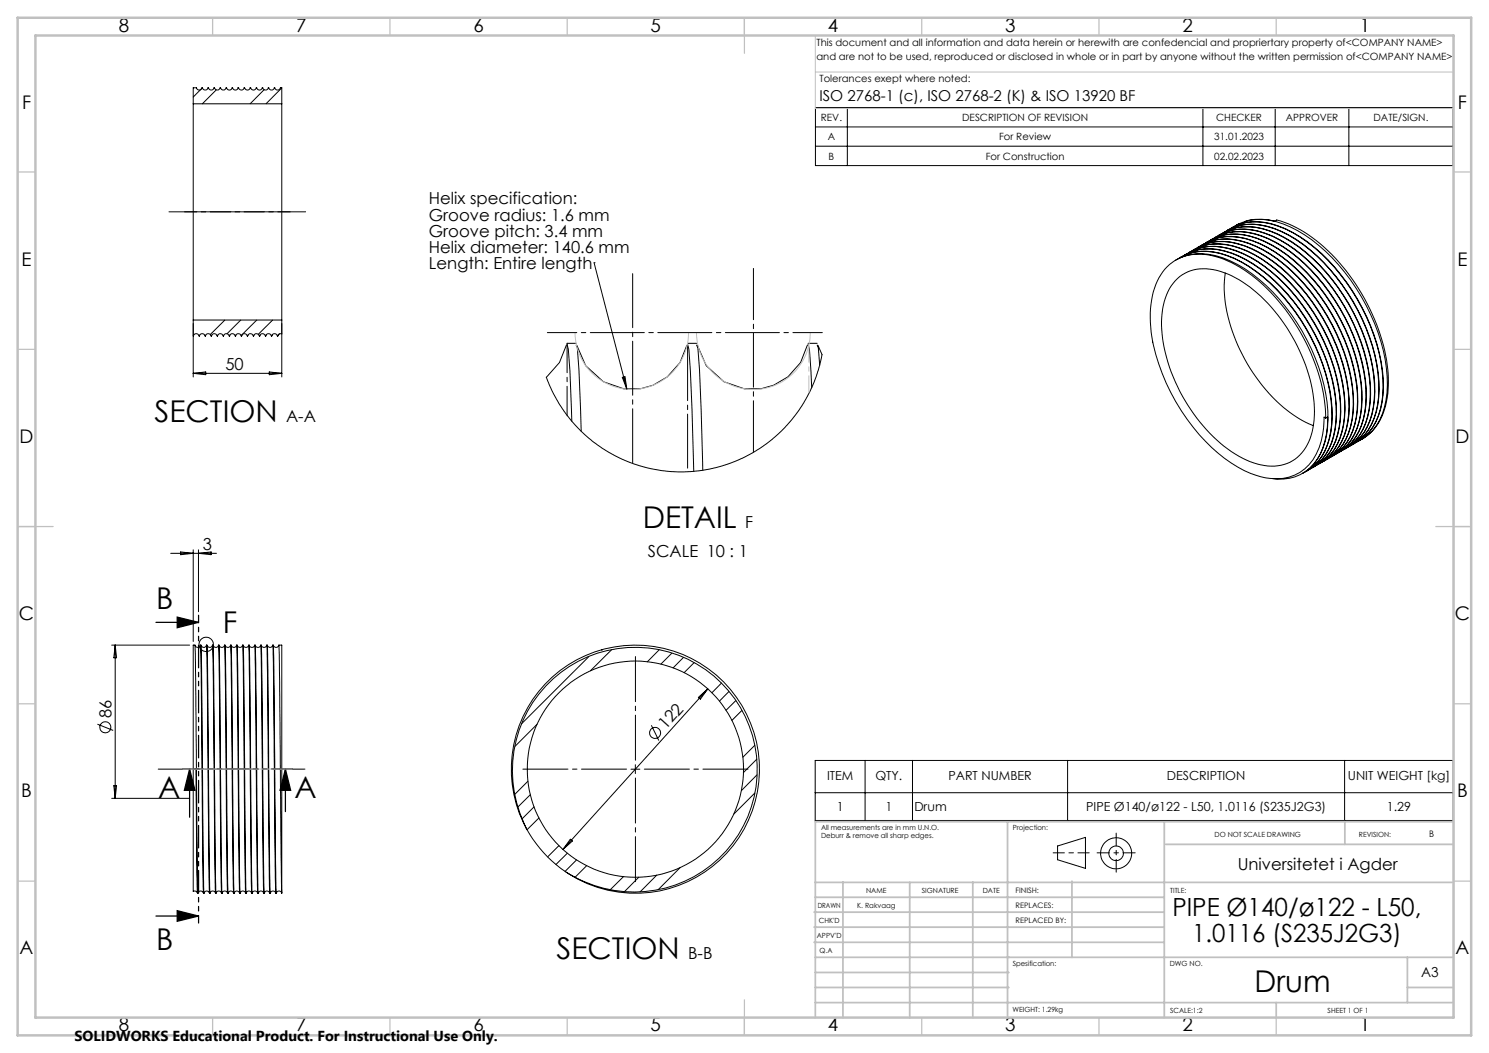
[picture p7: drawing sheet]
<svg xmlns="http://www.w3.org/2000/svg" width="420mm" height="297mm" viewBox="0 0 420 297" stroke-linecap="round" stroke-linejoin="round" font-family="sans-serif">
<g fill="none" stroke="#000" stroke-width=".28">
<path d="M54.5 29.3v61M54.5 29.3h25M57.1 24.8l-2.6 2.6M61 25.4l-3.9 3.9M67.2 24.8a.98 .98 0 0 0 .9 .6 .98 .98 0 0 0 .9-.6 .81 .81 0 0 0 .8 .6 .81 .81 0 0 0 .8-.6M67.2 24.8a.89 .89 0 0 1-.9 .6 .89 .89 0 0 1-.8-.6 .89 .89 0 0 1-.9 .6 .89 .89 0 0 1-.8-.6 .89 .89 0 0 1-.9 .6 .89 .89 0 0 1-.8-.6 .92 .92 0 0 1-.9 .6 .92 .92 0 0 1-.8-.6 .89 .89 0 0 1-.9 .6 .89 .89 0 0 1-.8-.6 .89 .89 0 0 1-.9 .6 .89 .89 0 0 1-.8-.6 .79 .79 0 0 1-.8 .6 .79 .79 0 0 1-.8-.6h-.9v4.5M67.2 24.8h.1M70.6 24.8a.96 .96 0 0 0 .9 .6 .96 .96 0 0 0 .9-.6 .91 .91 0 0 0 .9 .6 .91 .91 0 0 0 .8-.6 .88 .88 0 0 0 .9 .6 .88 .88 0 0 0 .8-.6 .88 .88 0 0 0 .9 .6 .88 .88 0 0 0 .8-.6 .81 .81 0 0 0 .8 .6 .81 .81 0 0 0 .8-.6h.4v4.5M70.6 24.8h.1M74.5 25.3l-3.9 4M79.5 29.3v61M79.5 24.8l-4.5 4.5"/>
<path d="M230 30.3h179.9v16.4h-179.9zM230 35.8h179.9M239 30.3v16.4M339.3 30.3v16.4M359.7 30.3v16.4M380.5 30.3v16.4M230 41.2h179.9M167.6 74.1h.1M167.6 74.1l9.2 35.7M329.2 75.2a13.9 13.9 0 0 1 14.8-2.5 41.8 41.8 0 0 1 19.4 15.7 53.6 53.6 0 0 1 10.5 29.5l-.4-.3a20.1 20.1 0 0 1-4.2 13.5 13.5 13.5 0 0 1-15.1 2.9 39.5 39.5 0 0 1-17.7-13.5 53.4 53.4 0 0 1-12.1-30.9 20 20 0 0 1 4.8-14.4zM331.9 73.2a15.3 15.3 0 0 1 12.9-.5 43.7 43.7 0 0 1 19.4 16 52.6 52.6 0 0 1 10.4 29.5 18.6 18.6 0 0 1-5.1 13.8l-2 1.5M331.9 73.2l-.2 .1"/>
<path d="M332.1 78.6a11.9 11.9 0 0 1 12.1-2.1 35.1 35.1 0 0 1 17.1 13.5 45.6 45.6 0 0 1 9.4 27.3 15.2 15.2 0 0 1-5.4 12.2 13.1 13.1 0 0 1-12.7 .7 41.5 41.5 0 0 1-19.1-18.5 41.5 41.5 0 0 1-5.7-23.4 15.4 15.4 0 0 1 4.3-9.7zM332.5 72.9a14.1 14.1 0 0 1 11.9-1.3 39.7 39.7 0 0 1 19.2 14.2 53.5 53.5 0 0 1 12.1 31.7 18.6 18.6 0 0 1-5.1 13.9l-2.4 1.7M333.8 72.1l-.8 .5M334 72a15.4 15.4 0 0 1 13.6-.5 44.5 44.5 0 0 1 20.5 18.2 51.4 51.4 0 0 1 8.8 27.2 18.6 18.6 0 0 1-5.1 13.8l-2.4 1.7M335 71.5l-.8 .4M335.2 71.3a15.2 15.2 0 0 1 13.6-.5 43 43 0 0 1 18.9 15.8 52.3 52.3 0 0 1 10.4 29.6 18.7 18.7 0 0 1-5.1 13.8l-2.4 1.7M335.5 71.5a18.7 18.7 0 0 1 14.7 2.4 52.6 52.6 0 0 1 22 26.4 39 39 0 0 1 2.8 23.5 13.8 13.8 0 0 1-6.4 9.1M336.2 70.8l-.8 .4M336.4 70.6a15.2 15.2 0 0 1 13.6-.5 43 43 0 0 1 18.9 15.8 52.3 52.3 0 0 1 10.4 29.6 18.6 18.6 0 0 1-5.1 13.8l-2.4 1.7M336.7 70.8a18.5 18.5 0 0 1 14.7 2.4 52.6 52.6 0 0 1 22 26.4 39 39 0 0 1 2.8 23.5 13.8 13.8 0 0 1-6.4 9M337.4 70.1l-.8 .4M337.6 70a15.5 15.5 0 0 1 13.6-.6 44.7 44.7 0 0 1 20.5 18.2 51.4 51.4 0 0 1 8.8 27.2 18.6 18.6 0 0 1-5.1 13.8l-2.4 1.7"/>
<path d="M337.9 70.1a19 19 0 0 1 14.7 2.4 54.7 54.7 0 0 1 23.8 31.4 34.3 34.3 0 0 1 .4 20.3 13.3 13.3 0 0 1-5.8 7.3M338.6 69.4l-.8 .4M338.8 69.2a15.3 15.3 0 0 1 13.6-.4 44.3 44.3 0 0 1 20.5 18.1 51.6 51.6 0 0 1 8.8 27.2 18.7 18.7 0 0 1-5.1 13.8l-2.4 1.7M339.1 69.4a18.8 18.8 0 0 1 14.7 2.4 53.1 53.1 0 0 1 22 26.4 39.2 39.2 0 0 1 2.8 23.5 13.8 13.8 0 0 1-6.4 9.1M339.8 68.7l-.8 .4M340 68.5a15.3 15.3 0 0 1 13.6-.5 44.3 44.3 0 0 1 20.5 18.2 51.6 51.6 0 0 1 8.8 27.2 18.6 18.6 0 0 1-5.1 13.8l-2.4 1.7M340.3 68.7a18.6 18.6 0 0 1 14.7 2.4 53.1 53.1 0 0 1 22 26.4 41.7 41.7 0 0 1 3.2 21.5 14.5 14.5 0 0 1-6.7 11M341 68l-.8 .4M341.2 67.9a15.5 15.5 0 0 1 13.6-.6 44.7 44.7 0 0 1 20.5 18.2 51.4 51.4 0 0 1 8.8 27.2 18.2 18.2 0 0 1-5.1 13.8l-2.4 1.7M341.5 68a19 19 0 0 1 14.7 2.4 53.4 53.4 0 0 1 22 26.4 41.6 41.6 0 0 1 3.2 21.6 14.5 14.5 0 0 1-6.7 10.9M341.5 67.7h-.1M342.2 67.3l-.7 .4"/>
<path d="M342.4 67.2a15.3 15.3 0 0 1 13.6-.5 44.3 44.3 0 0 1 20.5 18.1 51.6 51.6 0 0 1 8.8 27.2 18.4 18.4 0 0 1-5.1 13.9l-2.4 1.6M342.7 67.3a18.8 18.8 0 0 1 14.7 2.4 53.1 53.1 0 0 1 22 26.4 38.5 38.5 0 0 1 2.8 23.5 14 14 0 0 1-6.3 9M342.7 67h-.1M343.4 66.6l-.7 .4M343.6 66.5a15.3 15.3 0 0 1 13.6-.5 43.5 43.5 0 0 1 19 15.8 52.6 52.6 0 0 1 10.3 29.5 18.2 18.2 0 0 1-5.1 13.9l-2.4 1.6M343.9 66.6a18.6 18.6 0 0 1 14.7 2.4 53.1 53.1 0 0 1 22 26.4 38.6 38.6 0 0 1 2.8 23.5 13.8 13.8 0 0 1-6.3 9M344.6 65.9l-.8 .4M344.8 65.8a15.5 15.5 0 0 1 13.6-.5 45 45 0 0 1 20.6 18.1 52.2 52.2 0 0 1 8.7 27.2 18.4 18.4 0 0 1-5.1 13.9l-2.4 1.6M345.1 65.9a19 19 0 0 1 14.7 2.4 53.4 53.4 0 0 1 22 26.4 38.5 38.5 0 0 1 2.8 23.5 13.8 13.8 0 0 1-6.3 9M345.6 77a39 39 0 0 0 4.9 23.1 42.7 42.7 0 0 0 18.7 19.5l1.3 .4M345.8 65.2l-.8 .4M346 65.1a15.5 15.5 0 0 1 13.6-.5 45 45 0 0 1 20.6 18.1 49.4 49.4 0 0 1 8.6 29.4 16.5 16.5 0 0 1-6.3 12.7l-1.1 .6"/>
<path d="M346.3 65.2a18.8 18.8 0 0 1 14.7 2.4 50.8 50.8 0 0 1 19.7 21.4 46.7 46.7 0 0 1 5.8 24.5 16.2 16.2 0 0 1-6.3 12.6l-.7 .4M347.1 64.5l-.9 .4M347.2 64.4a15.3 15.3 0 0 1 13.6-.5 43.5 43.5 0 0 1 19 15.8 53 53 0 0 1 10.3 29.5 18.6 18.6 0 0 1-5.1 13.9l-2.4 1.6M347.5 64.6a18.6 18.6 0 0 1 14.7 2.3 53.1 53.1 0 0 1 22 26.4 39 39 0 0 1 2.8 23.5 14.2 14.2 0 0 1-6.3 9M348.3 63.8l-.9 .4M348.4 63.7a15.4 15.4 0 0 1 13.6-.5 45 45 0 0 1 20.6 18.1 49.3 49.3 0 0 1 8.6 29.4 16.4 16.4 0 0 1-6.3 12.7l-1.1 .6M348.7 63.5v.1M348.8 63.8a18.9 18.9 0 0 1 14.6 2.4 53.4 53.4 0 0 1 22 26.4 38.9 38.9 0 0 1 2.8 23.5 14.2 14.2 0 0 1-6.3 9M349.5 63.1l-.8 .4M350 63.1a18.7 18.7 0 0 1 14.6 2.4 52.6 52.6 0 0 1 22 26.4 38.9 38.9 0 0 1 2.8 23.5 13.8 13.8 0 0 1-6.4 9.1M351.2 62.5a14.3 14.3 0 0 1 8.4-.1l.5-.3a37.2 37.2 0 0 1 18.6 13.1 55.9 55.9 0 0 1 12.9 30.6 21.4 21.4 0 0 1-4.5 15.8l-2.9 2.2M54.5 94.8h.1"/>
<path d="M54.5 90.3v16M54.5 90.3h25M54.5 94.8a.91 .91 0 0 1 .9-.7 .91 .91 0 0 1 .9 .7M54.6 94.6l-.1 .2M56.3 94.5v.3M56.3 94.8a.89 .89 0 0 1 .8-.7 .89 .89 0 0 1 .9 .7M58 94.8a.89 .89 0 0 1 .8-.7 .89 .89 0 0 1 .9 .7M58 94.5v.3M59.7 94.8a.89 .89 0 0 1 .8-.7 .89 .89 0 0 1 .8 .7M59.7 94.5v.3M61.3 94.8a.89 .89 0 0 1 .9-.7 .89 .89 0 0 1 .8 .7M61.4 94.5l-.1 .3"/>
<path d="M63 94.8a.92 .92 0 0 1 .9-.7 .92 .92 0 0 1 .9 .7M63.1 94.6l-.1 .2M63.4 90.3l-4.1 4.1M64.8 94.5v.3M64.8 94.8a.89 .89 0 0 1 .8-.7 .89 .89 0 0 1 .9 .7M66.5 94.8a.89 .89 0 0 1 .8-.7 .89 .89 0 0 1 .9 .7M66.5 94.5v.3M67.9 90.3l-3.9 3.9M68.2 94.8a.89 .89 0 0 1 .8-.7 .89 .89 0 0 1 .8 .7M68.2 94.5v.3M69.8 94.8a.89 .89 0 0 1 .9-.7 .89 .89 0 0 1 .8 .7M69.9 94.5l-.1 .3"/>
<path d="M71.5 94.8a.92 .92 0 0 1 .9-.7 .92 .92 0 0 1 .9 .7M71.6 94.5l-.1 .3M72.4 90.3l-4.4 4.4M73.3 94.5v.3M73.3 94.8a.89 .89 0 0 1 .8-.7 .89 .89 0 0 1 .9 .7M75 94.8a.89 .89 0 0 1 .8-.7 .89 .89 0 0 1 .9 .7M75 94.5v.3M76.7 94.8a.89 .89 0 0 1 .8-.7 .89 .89 0 0 1 .9 .7M76.7 94.5v.3M76.9 90.3l-4.1 4M78.4 94.7v.1M78.5 94.5l-.1 .2"/>
<path d="M78.7 94.2v.1M79.5 94.2h-.7l-.4 .6M79.5 90.3v16M159.7 97.4l-1.9 4.9-3.7 4.1 1.5 3.7 2 3.5 2 3 1.9 2.5 2.7 2.8 3.4 2.9 4.3 2.9 3.6 1.8 3.4 1.4 3.8 1.1 4 .7 4.4 .4 3.6-.1 3.4-.3 3.7-.8 4.6-1.4 3-1.2 3.9-2.2 3-2 3.3-2.8 3.6-3.8 2-2.5 1.5-2.4 2.3-4.2 1.8-4.9 1.1-4.5-1.2-2.6M159.9 97.1l.4 1.4 .5 6.1 .5 14.2M159.9 96.8h2.6M162.5 97.3l.3 .8 .5 6.2 .6 17.3M162.7 97.4l2.5 5.7 5 4.6 5.8 2 4.7-.1 3.5-.9 4-2.4 3.6-4 1.9-4.9M194 97.1l.3 1.4 .4 6.1 1 28.4M194 96.8h2.5M196.5 97.3l.4 .8a654.6 654.6 0 0 1 1.3 34.5M196.7 97.4l2.5 5.7 5 4.6 5.8 2 4.7-.1 3.5-.9 4.1-2.4 3.5-4 1.9-4.9"/>
<path d="M227.9 97.1l.4 1.4 .7 10.9M227.9 96.8h2.6M230.5 97.3l.3 .8 .4 4.9M54.5 105.3h25M54.5 105.3l3.5-.4v.8zM76 104.9l3.5 .4-3.5 .4zM175.5 106.4l.8-.2 .5 3.6zM373.9 117.9l.6-.3a20.7 20.7 0 0 1-4 13.3 12.4 12.4 0 0 1-11.5 4.1M367.5 133.5l-.1 .1M373.5 130l-.1 .1M374.7 129.3l-.1 .1M375.9 128.6l-.1 .1"/>
<path d="M377.1 127.9l-.1 .1M378.3 127.2l-.1 .1M379.5 126.5l-.1 .1M380.7 125.9h-.1M381.9 125.2h-.1M48.2 156.1h12.9M50.9 155.7l3.6 .4-3.6 .4zM54.5 155.1v25.8M56 155.1v17.4M56 156.1l3.5-.4v.8zM31.5 182h22M32.5 182v43.2"/>
<path d="M32.5 182l.4 3.5h-.8zM55 182a.8 .8 0 0 0 .8 .6 .8 .8 0 0 0 .8-.6M56.7 182a.8 .8 0 0 0 .8 .6 .8 .8 0 0 0 .7-.6M58.4 182a.8 .8 0 0 0 .8 .6 .8 .8 0 0 0 .7-.6M60.1 182a.8 .8 0 0 0 .8 .6 .8 .8 0 0 0 .7-.6M61.8 182a.8 .8 0 0 0 .8 .6 .8 .8 0 0 0 .8-.6M63.5 182a.8 .8 0 0 0 .8 .6 .8 .8 0 0 0 .8-.6M65.2 182a.8 .8 0 0 0 .8 .6 .8 .8 0 0 0 .7-.6M66.9 182a.8 .8 0 0 0 .8 .6 .8 .8 0 0 0 .7-.6M68.6 182a.8 .8 0 0 0 .8 .6 .8 .8 0 0 0 .7-.6M70.3 182a.78 .78 0 0 0 .8 .6 .78 .78 0 0 0 .7-.6M72 182a.8 .8 0 0 0 .8 .6 .8 .8 0 0 0 .8-.6"/>
<path d="M73.7 182a.8 .8 0 0 0 .8 .6 .8 .8 0 0 0 .7-.6M75.4 182a.8 .8 0 0 0 .8 .6 .8 .8 0 0 0 .7-.6M77.1 182a.8 .8 0 0 0 .8 .6 .8 .8 0 0 0 .7-.6M78.7 182h.8v69.9zM154 193.5a34.5 34.5 0 0 1 57.9 12.7 34.5 34.5 0 0 1-38.7 44.9 33.9 33.9 0 0 1-27.6-42.4 34.4 34.4 0 0 1 8.4-15.2zM166.1 185.2l-19 18.9M169.7 183.3h.1M172.5 183.2l-6 6M185.9 183.3l-3.3 3.4M189.5 184.2l-3.1 3.1M192.8 185.5l-2.9 2.9M195.8 186.9l-2.8 2.8"/>
<path d="M197 196.7l2.6-2.4-2 2.9zM199.6 194.3l-40.8 45.3M203.5 192.7l-2.7 2.7M205.6 195l-2.7 2.8M207.5 197.6l-2.7 2.7M27.5 204.3l4.4 1.7M54.5 217v-35h.5l.8 70a.81 .81 0 0 1 .8-.7 .81 .81 0 0 1 .8 .6l-.8-69.9 .1 .3 .2 6.4 .6 63.2a.8 .8 0 0 1 .8-.6 .8 .8 0 0 1 .8 .6l-.9-69.9 .2 .3 .1 3.4 .7 66.2a.8 .8 0 0 1 .8-.6 .8 .8 0 0 1 .8 .6l-.9-69.9h.2v.9l.2 7.5 .6 61.5a.8 .8 0 0 1 .8-.6 .8 .8 0 0 1 .8 .6l-.8-69.9 .2 1.6 .1 6.8 .6 61.5a.82 .82 0 0 1 .8-.6 .82 .82 0 0 1 .8 .6l-.8-69.9 .1 .3 .1 4.8 .7 64.8a.8 .8 0 0 1 .8-.6 .8 .8 0 0 1 .8 .6l-.8-69.9 .1 .3 .1 4.8 .7 64.8a.8 .8 0 0 1 .8-.6 .8 .8 0 0 1 .8 .6l-.9-69.9 .3 .9 .1 5.8 .6 63.2a.8 .8 0 0 1 .8-.6 .8 .8 0 0 1 .8 .6l-.9-69.9 .2 .3 .1 3.4 .7 66.2a.8 .8 0 0 1 .8-.6 .8 .8 0 0 1 .8 .6l-.8-69.9 .2 1.6 .1 6.8 .6 61.5a.82 .82 0 0 1 .8-.6 .82 .82 0 0 1 .8 .6l-.8-69.9 .1 .3 .1 4.8 .7 64.8a.82 .82 0 0 1 .8-.6 .82 .82 0 0 1 .8 .6l-.8-69.9 .1 .3 .1 4.8 .7 64.8a.8 .8 0 0 1 .8-.6 .8 .8 0 0 1 .8 .6l-.9-69.9 .3 .9 .1 5.8 .6 63.2a.8 .8 0 0 1 .8-.6 .8 .8 0 0 1 .8 .6l-.9-69.9 .2 .3 .1 3.4 .7 66.2a.8 .8 0 0 1 .8-.6 .8 .8 0 0 1 .8 .6M54.5 217h.8l.4 34.9-.4-.5h-.8zM151.5 204.3l-6.2 6.2M178 217h2.5M179.2 215.7v2.5M183.7 204.6l2.1 4.3"/>
<path d="M209.3 200.4l-2.9 2.8M212.9 210.2l-3.4 3.4M213.5 214.1l-3.8 3.8M213.5 218.5l-4.4 4.5M229.9 214.5h180v16.9h-180zM244 214.5v16.9M257.4 214.5v16.9M301.1 214.5v16.9M379.3 214.5v16.9M31.5 225.2h22M32.1 221.6h.8l-.4 3.6zM148.5 233.8a35 35 0 0 1 25.7-51.6 35 35 0 0 1 39.1 42.3 35 35 0 0 1-53.3 21.7"/>
<path d="M148.9 220.3l-3.7 3.7M149.6 224.2l-3.5 3.4M150.6 227.6l-3.3 3.3M152 230.7l-3.3 3.3M157.7 238.5l-3.2 3.2M160.9 236.7l.6 .5-2.7 2.4zM212.9 223.7l-5.9 5.9M229.9 223.6h180M298.3 238.6l7.9-2.4v8.7l-7.9-2.4zM55.7 252h.1M57.4 252h.1M59.1 252h.1"/>
<path d="M60.8 252h.1M62.5 252h.1M64.2 252h.1M65.9 252h.1M67.6 252h.1M69.3 252h.1M71 252h.1M72.7 252h.1M74.4 252h.1M76.1 252h.1M77.8 252h.1M160 240.7l-3.2 3.1"/>
<path d="M162.6 242.5l-3.2 3.3M165.5 244.2l-3.3 3.2M175.9 247.3l-3.7 3.6M180.2 247.4l-4 4.1M185.2 246.8l-4.6 4.7M191.9 244.7l-6.2 6.2"/>
<circle cx="58.2" cy="181.8" r="2.02"/>
<circle cx="29.7" cy="205.1" r="1.56"/>
<circle cx="179.2" cy="216.9" r="30.5"/>
<circle cx="184.8" cy="206.7" r="1.56"/>
<circle cx="314.8" cy="240.7" r="2.07"/>
<circle cx="314.8" cy="240.7" r="4.4"/>
</g>
<path d="M44 175.5h12M50 174.1l6 1.4-6 1.6zM53.5 216.9l1.5 6h-3zM53.5 216.9v13.6M80.5 216.9l1.5 6h-3zM80.5 216.9v12M44 258.4h12M50 256.9l6 1.5-6 1.5z" fill="none" stroke="#000" stroke-width=".35"/>
<path d="M230 10v20.6h180M230.5 10h179.5v33M230 20.3h180M162.2 93.8a16 16 0 0 0 16 16 16 16 0 0 0 16-16M196.5 93.8a16 16 0 0 0 16 16.1 16 16 0 0 0 16-16.1M51.5 216.9h31" fill="none" stroke="#c0c0c0" stroke-width=".28"/>
<path d="M52.1 59.7h29.8" fill="none" stroke="#000" stroke-width=".28" stroke-dasharray="15.2 1.3 1.3 1.3" stroke-dashoffset="2.3"/>
<path d="M47.7 59.7h38.5" fill="none" stroke="#000" stroke-width=".28" stroke-dasharray="15.2 1.3 1.3 1.3" stroke-dashoffset="7.4"/>
<path d="M176.7 216.9h-29.2M179.2 214.4v-29.2M179.2 219.4v29.3M181.7 216.9h29.3" fill="none" stroke="#000" stroke-width=".28" stroke-dasharray="15.2 1.3 1.3 1.3" stroke-dashoffset="2.5"/>
<path d="M54.5 216.9h1.6" fill="none" stroke="#000" stroke-width=".28" stroke-dasharray="15.2 1.3 1.3 1.3"/>
<path d="M44.6 216.9h41.4" fill="none" stroke="#000" stroke-width=".28" stroke-dasharray="15.2 1.3 1.3 1.3" stroke-dashoffset="6"/>
<path d="M82.5 216.9h-31" fill="none" stroke="#000" stroke-width=".35" stroke-dasharray="6.3 1.3 1.3 1.3 1.3 1.3" stroke-dashoffset=".4"/>
<path d="M56 173.5v86.8" fill="none" stroke="#000" stroke-width=".35" stroke-dasharray="6.3 1.3 1.3 1.3 1.3 1.3" stroke-dashoffset="4.2"/>
<path d="M297.1 240.5h10.1" fill="none" stroke="#000" stroke-width=".28" stroke-dasharray="15.2 1.3 1.3 1.3" stroke-dashoffset="12.1"/>
<path d="M314.8 235v11" fill="none" stroke="#000" stroke-width=".28" stroke-dasharray="15.2 1.3 1.3 1.3" stroke-dashoffset="11.6"/>
<path d="M309.5 240.5h10.7" fill="none" stroke="#000" stroke-width=".28" stroke-dasharray="15.2 1.3 1.3 1.3" stroke-dashoffset="11.8"/>
<path d="M212.5 127.5v-51.8" fill="none" stroke="#000" stroke-width=".28" stroke-dasharray="15.2 1.3 1.3 1.3" stroke-dashoffset=".8"/>
<path d="M178.5 76.6v54.5" fill="none" stroke="#000" stroke-width=".28" stroke-dasharray="15.2 1.3 1.3 1.3" stroke-dashoffset="-.6"/>
<path d="M193.9 96.8v36.2" fill="none" stroke="#000" stroke-width=".28" stroke-dasharray="15.2 1.3 1.3 1.3" stroke-dashoffset="-.9"/>
<path d="M154.4 93.8h77.6M160 96.8v20.5" fill="none" stroke="#000" stroke-width=".28" stroke-dasharray="15.2 1.3 1.3 1.3" stroke-dashoffset="6.9"/>
<path d="M228.2 97.4v13.4" fill="none" stroke="#c0c0c0" stroke-width=".28" stroke-dasharray="15.2 1.3 1.3 1.3" stroke-dashoffset="10.5"/>
<g fill="none" stroke="#c0c0c0" stroke-width=".35">
<path d="M60 5v5M110 5v5M160 5v5M210 5v10M260 5v5M310 5v5M360 5v5M5 48.5h5M410 48.5h5M5 98.5h5M410 98.5h5M5 148.5h10"/>
<path d="M405 148.5h10M5 198.5h5M410 198.5h5M5 248.5h5M410 248.5h5M60 287v5M110 287v5M160 287v5M210 282v10M260 287v5M310 287v5M360 287v5"/>
</g>
<g fill="none" stroke="#c0c0c0" stroke-width=".5">
<path d="M284.2 231.8v55.2M328.4 231.8v55.2M328.8 238.2h81.2M379.3 231.8v6.4M410 231.8h-180v55.2M229.6 257.3h98.8M230 248.9h179.6M230 253.1h98.4M237.8 248.8v38.2M256.6 248.9v38.2M274.4 248.8v38.2M302.4 248.5v21.5"/>
<path d="M229.6 265.8h98.8M229.6 261.5h98.8M230 278.5h54.6M230 274.3h54.6M230 270h180M397 278.5h13M397 270v12.8M230 282.8h180M360 282.8v4.2"/>
</g>
<path d="M5 5h410v287h-410zM10 10h400v277h-400z" fill="none" stroke="#c0c0c0" stroke-width=".7"/>
<g fill="#000">
<path d="M175.5 106.4l.8-.2 .5 3.6z"/>
<path d="M50 174.1l6 1.4-6 1.6zM50 256.9l6 1.5-6 1.5z"/>
<path d="M80.5 216.9l1.5 6h-3zM53.5 216.9l1.5 6h-3z"/>
</g>
<g font-size="8.5">
<text x="43.6" y="119">SECTION</text>
<text x="181.3" y="148.9">DETAIL</text>
<text x="44" y="171.7">B</text>
<text x="62.8" y="178.4">F</text>
<text x="44.6" y="225.1">A</text>
<text x="83.1" y="225.1">A</text>
<text x="44" y="267.9">B</text>
<text x="157" y="270.6">SECTION</text>
<text x="353.9" y="279.7">Drum</text>
</g>
<g font-size="7.1">
<text x="330.7" y="258.5">PIPE Ø140/ø122 - L50,</text>
<text x="336.3" y="265.6">1.0116 (S235J2G3)</text>
</g>
<g font-size="5.3">
<text x="33.5" y="8.9">8</text>
<text x="83.5" y="8.9">7</text>
<text x="133.5" y="8.9">6</text>
<text x="183.5" y="8.9">5</text>
<text x="233.5" y="8.9">4</text>
<text x="283.5" y="8.9">3</text>
<text x="333.5" y="8.9">2</text>
<text x="383.5" y="8.9">1</text>
<text x="6.2" y="30.7">F</text>
<text x="411.2" y="30.7">F</text>
<text x="6.1" y="74.9">E</text>
<text x="411.1" y="74.9">E</text>
<text x="5.5" y="124.9">D</text>
<text x="410.5" y="124.9">D</text>
<text x="5.3" y="174.9">C</text>
<text x="410.3" y="174.9">C</text>
<text x="6" y="224.9">B</text>
<text x="411" y="224.9">B</text>
<text x="5.5" y="269.2">A</text>
<text x="410.5" y="269.2">A</text>
<text x="33.5" y="290.9">8</text>
<text x="83.5" y="290.9">7</text>
<text x="133.5" y="290.9">6</text>
<text x="183.5" y="290.9">5</text>
<text x="233.5" y="290.9">4</text>
<text x="283.5" y="290.9">3</text>
<text x="333.5" y="290.9">2</text>
<text x="383.5" y="290.9">1</text>
</g>
<g font-size="4.7">
<text x="121" y="57.7">Helix specification:</text>
<text x="121" y="62.2">Groove radius: 1.6 mm</text>
<text x="121" y="66.7">Groove pitch: 3.4 mm</text>
<text x="121" y="71.3">Helix diameter: 140.6 mm</text>
<text x="121" y="75.8">Length: Entire length</text>
<text x="63.6" y="104.3">50</text>
<text x="80.7" y="119">A-A</text>
<text x="210.2" y="148.8">F</text>
<text x="57.2" y="155">3</text>
<text x="182.8" y="157">SCALE 10 : 1</text>
<text x="31.4" y="202.6" transform="rotate(-90 31.4 202.6)">86</text>
<text x="187.8" y="205.9" transform="rotate(-48 187.8 205.9)">122</text>
<text x="349.1" y="245.3">Universitetet i Agder</text>
<text x="194.1" y="270.5">B-B</text>
</g>
<text font-size="4.2" x="231.1" y="28.5">ISO 2768-1 (c), ISO 2768-2 (K) &amp; ISO 13920 BF</text>
<text font-size="4.1" x="21" y="293.7">SOLIDWORKS Educational Product. For Instructional Use Only.</text>
<text font-size="3.9" x="400.9" y="275.5">A3</text>
<g font-size="3.5">
<text x="233.3" y="220">ITEM</text>
<text x="246.9" y="220">QTY.</text>
<text x="267.5" y="220">PART NUMBER</text>
<text x="329.1" y="220">DESCRIPTION</text>
<text x="380.2" y="220">UNIT WEIGHT [kg]</text>
<text x="236" y="228.8">1</text>
<text x="249.7" y="228.8">1</text>
<text x="257.9" y="228.8">Drum</text>
<text x="306.4" y="228.8">PIPE Ø140/ø122 - L50, 1.0116 (S235J2G3)</text>
<text x="391.2" y="228.8">1.29</text>
</g>
<g font-size="2.8">
<text x="230.3" y="13.1">This document and all information and data herein or herewith are confedencial and propriertary property of&lt;COMPANY NAME&gt;</text>
<text x="230.3" y="16.9">and are not to be used, reproduced or disclosed in whole or in part by anyone without the written permission of&lt;COMPANY NAME&gt;</text>
<text x="231.1" y="23.1">Tolerances exept where noted:</text>
<text x="231.5" y="34.1">REV.</text>
<text x="271.4" y="34.1">DESCRIPTION OF REVISION</text>
<text x="343.1" y="34.1">CHECKER</text>
<text x="362.7" y="34.1">APPROVER</text>
<text x="387.4" y="34.1">DATE/SIGN.</text>
<text x="233.5" y="39.6">A</text>
<text x="281.8" y="39.6">For Review</text>
<text x="342.5" y="39.6">31.01.2023</text>
<text x="233.7" y="45">B</text>
<text x="278.1" y="45">For Construction</text>
<text x="342.5" y="45">02.02.2023</text>
</g>
<text font-size="2.5" x="403.2" y="236.1">B</text>
<g font-size="2.1">
<text x="286.4" y="251.9">FINISH:</text>
<text x="286.5" y="256">REPLACES:</text>
<text x="286.5" y="260.4">REPLACED BY:</text>
</g>
<g font-size="2">
<text x="231.6" y="234">All measurements are in mm U.N.O.</text>
<text x="285.6" y="234">Projection:</text>
<text x="231.6" y="236.5">Deburr &amp; remove all sharp edges.</text>
<text x="342.6" y="236">DO NOT SCALE DRAWING</text>
<text x="383.3" y="236.2">REVISION:</text>
<text x="244.3" y="252">NAME</text>
<text x="260" y="251.9">SIGNATURE</text>
<text x="277.2" y="251.9">DATE</text>
<text x="330.1" y="251.9">TITLE:</text>
<text x="230.6" y="256.1">DRAWN</text>
<text x="241.8" y="256.1">K. Rakvaag</text>
<text x="230.9" y="260.3">CHK'D</text>
<text x="230.4" y="264.4">APPV'D</text>
<text x="231.1" y="268.8">Q.A</text>
<text x="285.6" y="272.5">Spesification:</text>
<text x="330" y="272.5">DWG NO.</text>
<text x="285.6" y="285.5">WEIGHT: 1.29kg</text>
<text x="330.1" y="285.6">SCALE:1:2</text>
<text x="374.5" y="285.6">SHEET 1 OF 1</text>
</g>
</svg>
